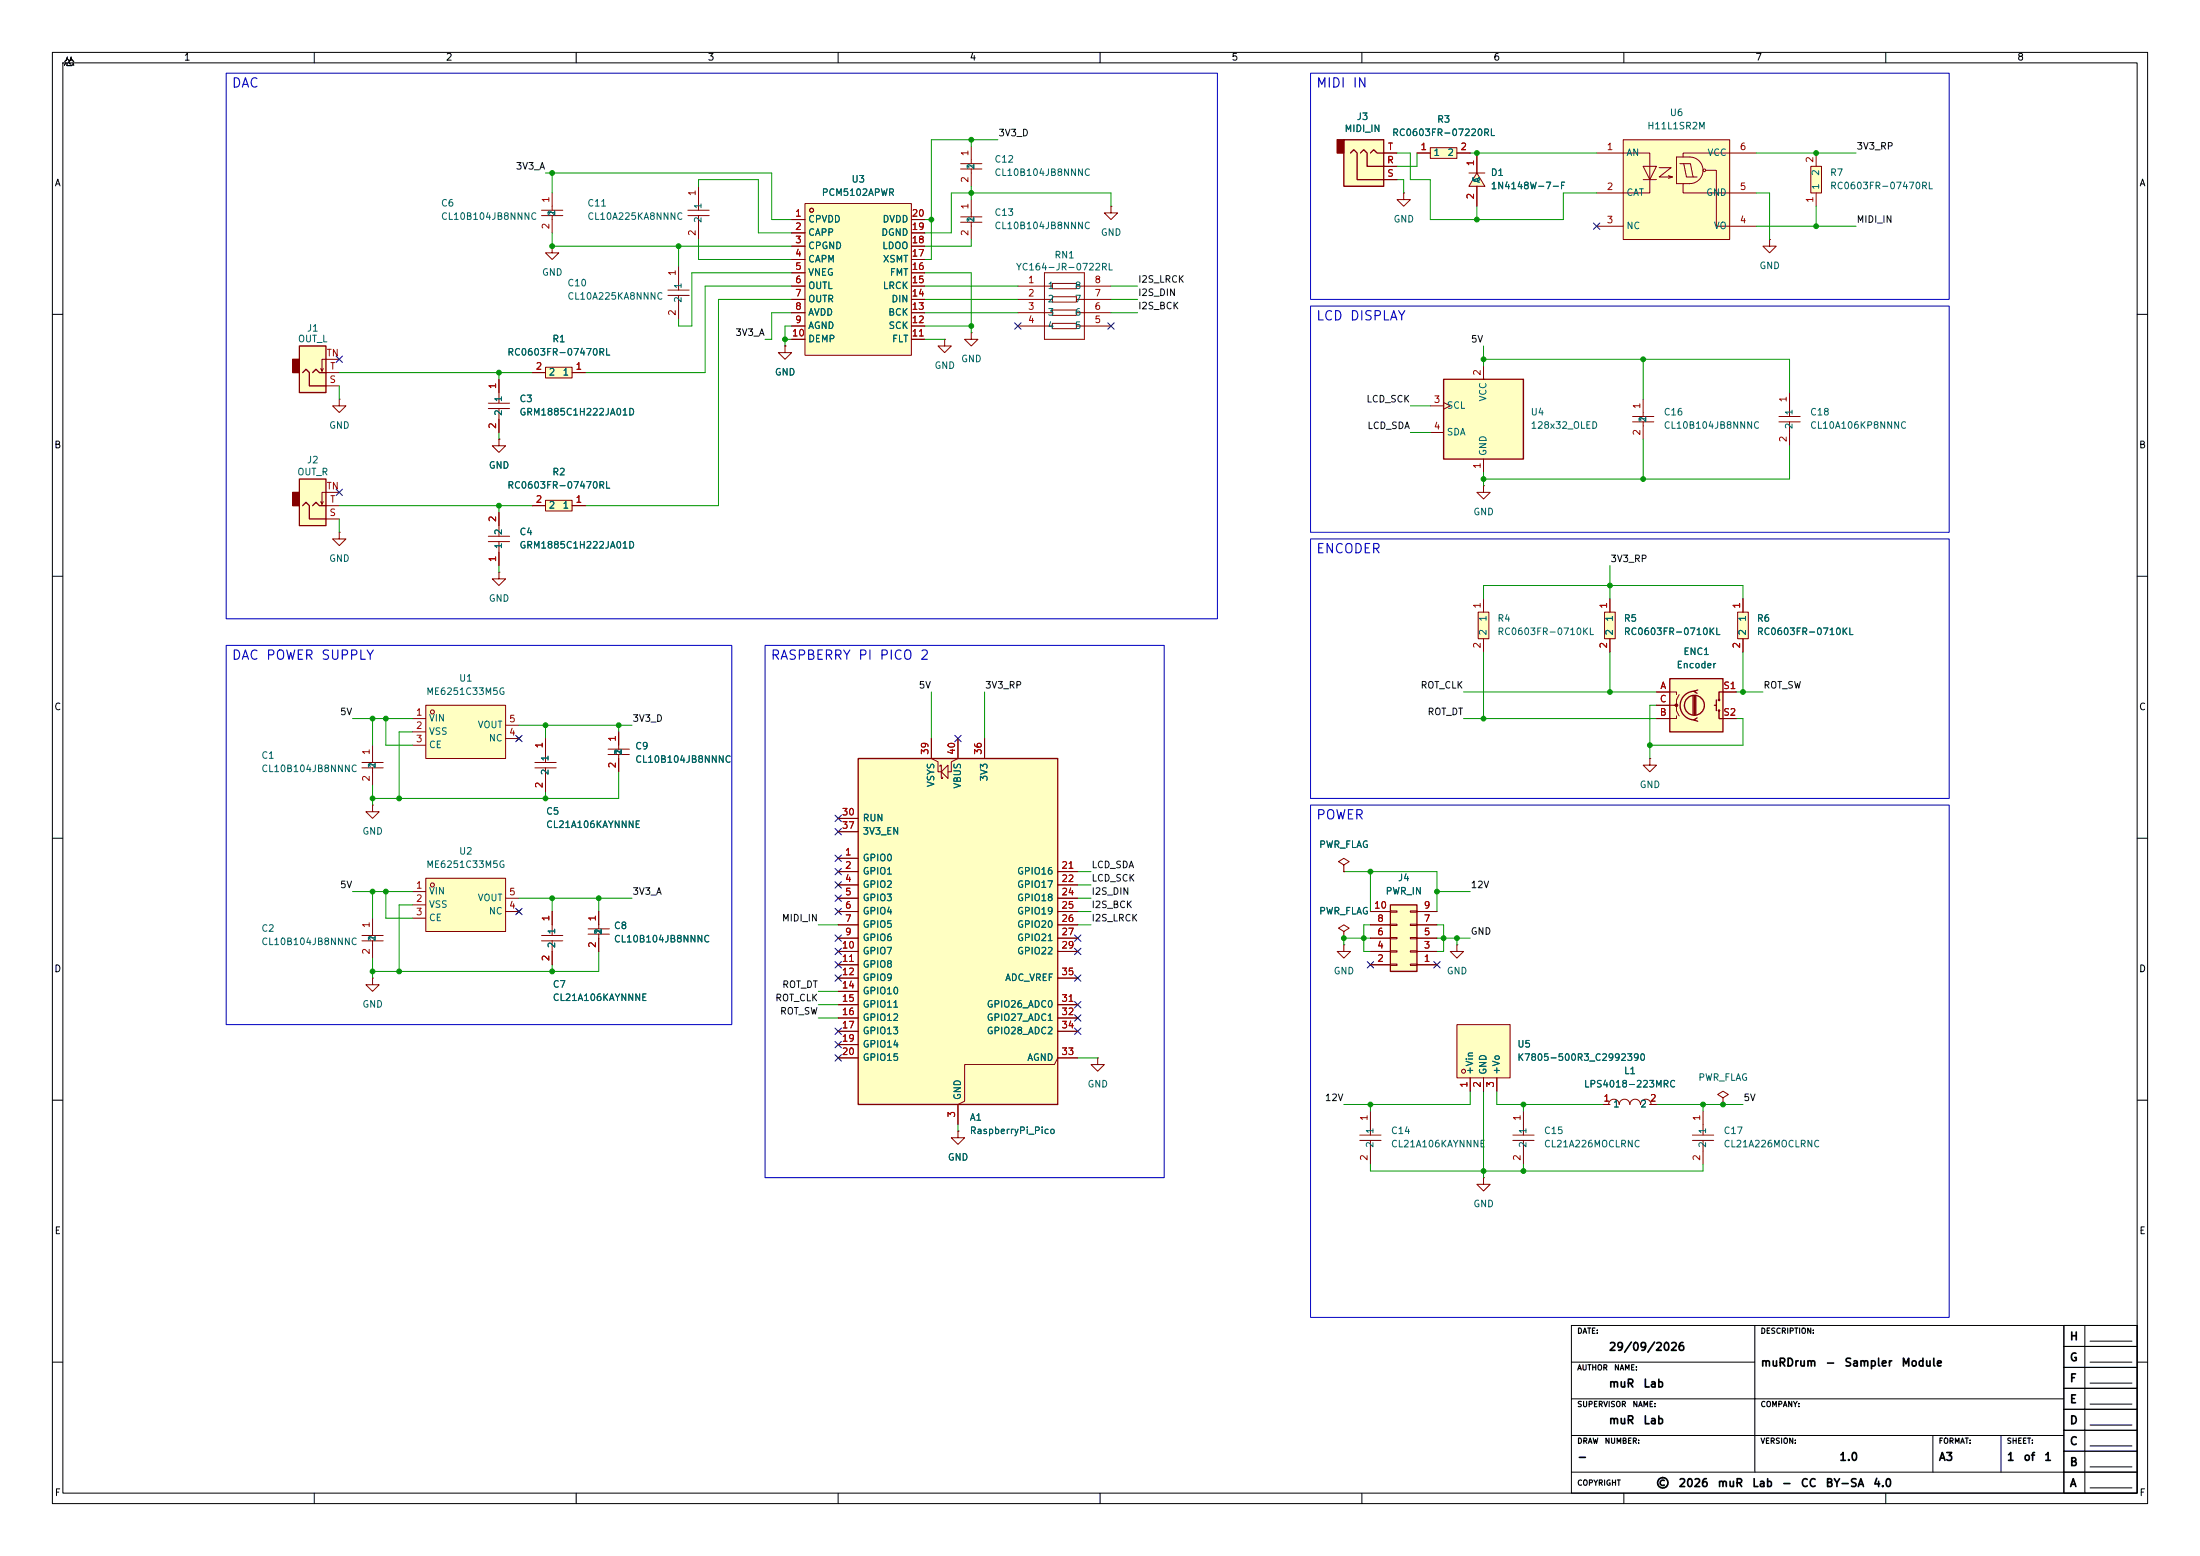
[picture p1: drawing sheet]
<svg xmlns="http://www.w3.org/2000/svg" width="420mm" height="297mm" viewBox="0 0 420 297" stroke-linecap="round" stroke-linejoin="round" font-family="sans-serif">
<g fill="none" stroke="#000" stroke-width=".19">
<path d="M10 10h400v277h-400zM12 12h396v273h-396zM60 10v2M110 10v2M160 10v2M210 10v2M260 10v2M310 10v2M360 10v2M10 60h2M408 60h2M10 110h2"/>
<path d="M408 110h2M10 160h2M408 160h2M10 210h2M408 210h2M300 253h108v32h-108zM335 253v28M394 253h14v4h-14zM394 257h14v4h-14zM394 253v32M398 253v32M399 256h8"/>
<path d="M10 260h2M300 260h35M300 267h94M300 274h94M369 274v7M382 274v7M394 261h14v4h-14zM394 265h14v4h-14zM394 269h14v4h-14zM394 273h14v4h-14zM394 277h14v4h-14zM399 260h8"/>
<path d="M399 264h8M399 268h8M399 272h8M399 276h8M399 280h8M408 260h2M60 285v2M110 285v2M160 285v2M210 285v2M260 285v2M300 281h94"/>
<path d="M310 285v2M360 285v2M394 281h14v4h-14zM399 284h8"/>
</g>
<path d="M185.4 38.1v3.3M183.4 41.4h4M183.4 42.4h4M185.4 42.4v3.3" fill="none" stroke="#840000" stroke-width=".19"/>
<path d="M163.8 144.8h38.1v66h-38.1z" fill="#ffffc2"/>
<path d="M163.8 144.8h38.1v66h-38.1z" fill="none" stroke="#840000" stroke-width=".25"/>
<g fill="none" stroke="#840000" stroke-width=".19">
<path d="M212.1 39.4v1.2h-1.3l1.3 1.3 1.3-1.3h-1.3M212.1 39.4h.1M194.3 54.6h6.6M194.3 57.2h6.6M194.3 59.7h6.6M199.4 52.1h7.6v12.7h-7.6zM200.9 54.1h4.6v1h-4.6zM200.9 56.6h4.6v1.1h-4.6zM200.9 59.2h4.6v1h-4.6zM205.5 54.6h6.6M205.5 57.2h6.6M205.5 59.7h6.6"/>
<path d="M194.3 62.2h6.6M200.9 61.7h4.6v1h-4.6zM205.5 62.2h6.6M95.2 109.2v1.3h-1.2l1.2 1.3 1.3-1.3h-1.3M95.2 109.2h.1M160 156.2h3.8M160 158.8h3.8M177.8 141v3.8l1.3 .6v1.9h.6M179.5 146.3v-.2h.2v2.5h.3v-.3M179.7 147.3l1.3-1.2v2.5zM182.9 141v3.8l-1.3 .6v1.9h-.6M188 141v3.8"/>
<path d="M160 163.8h3.8M160 166.4h3.8M160 168.9h3.8M160 171.5h3.8M160 174h3.8M160 176.5h3.8M160 179.1h3.8M201.9 166.4h3.8M201.9 168.9h3.8M201.9 171.5h3.8M201.9 174h3.8M201.9 176.5h3.8"/>
<path d="M201.9 179.1h3.8M160 181.6h3.8M160 184.2h3.8M160 186.7h3.8M160 189.2h3.8M160 191.8h3.8M160 194.3h3.8M160 196.9h3.8M160 199.4h3.8M201.9 181.6h3.8M201.9 186.7h3.8M201.9 191.8h3.8"/>
<path d="M201.9 194.3h3.8M201.9 196.9h3.8M160 201.9h3.8M205.7 201.9h-3.8l-.6 1.3h-17.2v7l-1.2 .6v3.8"/>
</g>
<g fill="#ffffc2">
<path d="M309.9 26.7h20.3v19h-20.3z"/>
<path d="M313.7 31.8h2.5l-1.2 2.5z"/>
</g>
<g fill="none" stroke="#840000" stroke-width=".19">
<path d="M304.8 29.2h10.2v7.6h-10.2M309.9 26.7h20.3v19h-20.3zM313.7 31.8h2.5l-1.2 2.5zM313.7 34.3h2.5M316.7 32h2.3l-2.3 1.8h2.6l-.8-.3M319.3 33.8l-.8 .2M320 30h2.6a2.54 2.54 0 0 1 2.5 2.5 2.54 2.54 0 0 1-2.5 2.5h-2.6zM320.7 31.2h.7l.5 2.6h1.3M321.3 35v1.8h14M321.4 31.2h1.3l.5 2.6h.8M325.6 32.5h2.1v10.7h7.6M335.3 29.2h-14v.8"/>
<path d="M304.8 43.2h5.1"/>
<circle cx="325.4" cy="32.5" r=".25"/>
</g>
<path d="M281.9 33l1.6 2.6h-3.1z" fill="#ffffc2"/>
<path d="M280.4 33h3.1M281.9 33l1.6 2.6h-3.1zM281.9 29.2v3.8M281.9 35.6v3.8" fill="none" stroke="#840000" stroke-width=".19"/>
<path d="M273 28.2h5.1v2h-5.1z" fill="#ffffc2"/>
<path d="M268 36.8v1.3h-1.3l1.3 1.3 1.2-1.3h-1.2M268 36.8h.1M270.5 29.2h2.5M273 28.2h5.1v2h-5.1zM278.1 29.2h2.6" fill="none" stroke="#840000" stroke-width=".19"/>
<path d="M256.5 26.7h7.7v8.9h-7.7z" fill="#ffffc2"/>
<path d="M255.3 26.7h1.2v2.5h-1.2z" fill="#840000" stroke="#840000" stroke-width=".25"/>
<path d="M256.5 26.7h7.7v8.9h-7.7zM257.8 29.2l.6-.6 .7 .6v5.1h5.1M259.7 29.2l.6-.6 .7 .6v2.6h3.2M261.6 29.2l.7-.6 .6 .6h1.3" fill="none" stroke="#840000" stroke-width=".25"/>
<path d="M264.2 31.8h2.5M264.2 34.3h2.5M264.2 29.2h2.5M180.3 64.8v1.2h-1.2l1.2 1.3 1.3-1.3h-1.3M180.3 64.8h.1M339.6 79.5h4.1M341.6 74.9v4.6M339.6 80.5h4.1M341.6 80.5v4.6" fill="none" stroke="#840000" stroke-width=".19"/>
<path d="M345.7 31.8h2v5h-2z" fill="#ffffc2"/>
<path d="M345.7 31.8h2v5h-2zM346.7 29.2v2.6M346.7 36.8v2.6M283.2 224.8v1.3h1.3l-1.3 1.2-1.3-1.2h1.3M283.2 224.8h.1" fill="none" stroke="#840000" stroke-width=".19"/>
<path d="M278.1 195.6h10.2v10.1h-10.2z" fill="#ffffc2"/>
<g fill="none" stroke="#840000" stroke-width=".19">
<path d="M311.7 79.5h4M313.7 76.2v3.3M311.7 80.5h4M313.7 80.5v3.3M256.5 165.1l1.1-.6-1.1-.7-1 .7 1 .6v1.3M256.5 166.4h.1M278.1 195.6h10.2v10.1h-10.2zM259.6 217.7h4M259.6 216.7h4M261.6 212.1v4.6M261.6 217.7v4.5M280.7 205.7v2.6"/>
<path d="M283.2 205.7v2.6M285.7 205.7v2.6M288.8 217.7h4.1M288.8 216.7h4.1M290.8 212.1v4.6M290.8 217.7v4.5"/>
<circle cx="279.4" cy="204.5" r=".38"/>
</g>
<path d="M265.4 172.7h5.1v12.7h-5.1z" fill="#ffffc2"/>
<path d="M265.4 172.7h5.1v12.7h-5.1z" fill="none" stroke="#840000" stroke-width=".25"/>
<g fill="none" stroke="#840000" stroke-width=".19">
<path d="M337.8 45.7v1.3h1.3l-1.3 1.3-1.3-1.3h1.3M337.8 45.7h.1M149.9 66v1.3h-1.3l1.3 1.3 1.2-1.3h-1.2M149.9 66h.1M185.4 63.5v1.3h-1.3l1.3 1.2 1.3-1.2h-1.3M185.4 63.5h.1M256.5 177.8l1.1-.6-1.1-.7-1 .7 1 .6v1.3M256.5 179.1h.1M261.6 179.1h3.8M261.6 176.5h3.8M261.6 174h3.8M265.4 178.9h1.3v.3h-1.3z"/>
<path d="M265.4 176.4h1.3v.3h-1.3zM265.4 173.9h1.3v.2h-1.3zM269.2 178.9h1.3v.3h-1.3zM269.2 176.4h1.3v.3h-1.3zM269.2 173.9h1.3v.2h-1.3zM270.5 179.1h3.8M270.5 176.5h3.8M270.5 174h3.8M256.5 180.3v1.3h1.3l-1.3 1.3-1.2-1.3h1.2M256.5 180.3h.1M261.6 184.2h3.8M261.6 181.6h3.8"/>
<path d="M265.4 184h1.3v.3h-1.3zM265.4 181.5h1.3v.2h-1.3zM269.2 184h1.3v.3h-1.3zM269.2 181.5h1.3v.2h-1.3zM270.5 184.2h3.8M270.5 181.6h3.8M278.1 180.3v1.3h1.3l-1.3 1.3-1.2-1.3h1.2M278.1 180.3h.1M306.1 210.8h1.2M307.1 210.8a1.01 1.01 0 0 1 1-1 1.01 1.01 0 0 1 1 1M309.1 210.8a1.01 1.01 0 0 1 1-1 1.01 1.01 0 0 1 1 1M311.1 210.8a1.01 1.01 0 0 1 1.1-1 1.01 1.01 0 0 1 1 1"/>
<path d="M313.2 210.8a1.01 1.01 0 0 1 1-1 1.01 1.01 0 0 1 1 1M315 210.8h1.2M323.1 217.7h4M323.1 216.7h4M325.1 212.1v4.6M325.1 217.7v4.5M328.9 209.6l1-.7-1-.6-1 .6 1 .7v1.2M328.9 210.8h.1"/>
</g>
<path d="M153.7 38.9h20.3v28.9h-20.3z" fill="#ffffc2"/>
<g fill="none" stroke="#840000" stroke-width=".19">
<path d="M153.7 38.9h20.3v28.9h-20.3zM151.1 41.9h2.6M151.1 44.5h2.6M151.1 47h2.6M151.1 49.5h2.6M151.1 52.1h2.6M151.1 54.6h2.6M151.1 57.2h2.6M151.1 59.7h2.6M174 41.9h2.5M174 44.5h2.5M174 47h2.5"/>
<path d="M174 49.5h2.5M174 52.1h2.5M174 54.6h2.5M174 57.2h2.5M174 59.7h2.5M151.1 62.2h2.6M151.1 64.8h2.6M174 62.2h2.5M174 64.8h2.5"/>
<circle cx="154.9" cy="40.1" r=".38"/>
</g>
<path d="M282.2 116.8h2v5.1h-2z" fill="#ffffc2"/>
<path d="M95.2 83.8v1.3h-1.2l1.2 1.3 1.3-1.3h-1.3M95.2 83.8h.1M282.2 116.8h2v5.1h-2zM283.2 114.3v2.5M283.2 121.9v2.6" fill="none" stroke="#840000" stroke-width=".19"/>
<path d="M57.1 66h5.1v8.9h-5.1z" fill="#ffffc2"/>
<path d="M55.9 68.6h1.2v2.5h-1.2z" fill="#840000" stroke="#840000" stroke-width=".25"/>
<path d="M57.1 66h5.1v8.9h-5.1zM57.8 71.1l.6-.6 .7 .6v2.6h3.1M59.7 71.1l.6-.6 .7 .6h1.2" fill="none" stroke="#840000" stroke-width=".25"/>
<path d="M61.7 70.4l-.2 .5M62.2 73.7h2.6M62.2 71.1h2.6M64.8 68.6h-3.3v2.3l-.3-.5" fill="none" stroke="#840000" stroke-width=".19"/>
<path d="M306.3 116.8h2.1v5.1h-2.1z" fill="#ffffc2"/>
<path d="M306.3 116.8h2.1v5.1h-2.1zM307.3 114.3v2.5M307.3 121.9v2.6" fill="none" stroke="#840000" stroke-width=".19"/>
<path d="M318.8 129.5h10.1v10.2h-10.1z" fill="#ffffc2"/>
<g fill="none" stroke="#840000" stroke-width=".25">
<path d="M318.8 129.5h10.1v10.2h-10.1zM323.2 132.8v3.6M323.5 131.9a2.73 2.73 0 0 0-2.8 2.8 2.73 2.73 0 0 0 2.8 2.7M323.5 132.8v3.6M323.7 132.8v3.6M324 137l-.7 .4 .8 .3M324.1 131.7l-.8 .3 .7 .3M327.3 134.6h.4M327.7 133.6v2M328.2 135.6v1.6h.7M328.9 132.1h-.7v1.5"/>
<circle cx="323.5" cy="134.6" r="1.9"/>
<circle cx="328.2" cy="133.6" r=".13"/>
<circle cx="328.2" cy="135.6" r=".13"/>
</g>
<path d="M64.8 76.2v1.3h-1.3l1.3 1.2 1.2-1.2h-1.2M64.8 76.2h.1M316.2 132.1h3.8v.5M316.2 134.6h3.8v1l.5 1.1M320 136.7v.5h-3.8M320.5 132.6l-.5 1v1h-.5M328.9 132.1h2.6M328.9 137.2h2.6M315 144.8v1.3h1.2l-1.2 1.2-1.3-1.2h1.3M315 144.8h.1" fill="none" stroke="#840000" stroke-width=".19"/>
<circle cx="320" cy="134.6" r=".25" fill="#840000" stroke="#840000" stroke-width=".19"/>
<path d="M275.6 72.4h15.2v15.2h-15.2z" fill="#ffffc2"/>
<path d="M275.6 72.4h15.2v15.2h-15.2z" fill="none" stroke="#840000" stroke-width=".25"/>
<path d="M273 77.5h2.6M275.6 76.8l1.3 .7-1.3 .6M283.2 69.9v2.5M273 82.6h2.6M283.2 87.6v2.6" fill="none" stroke="#840000" stroke-width=".19"/>
<path d="M331.7 116.8h2.1v5.1h-2.1z" fill="#ffffc2"/>
<g fill="none" stroke="#840000" stroke-width=".19">
<path d="M105.4 36.8v3.3M133.3 35.6v4.5M103.4 40.1h4M103.4 41.2h4M105.4 47v1.3h-1.3l1.3 1.2 1.3-1.2h-1.3M105.4 47h.1M105.4 41.2v3.3M127.5 55.4h4.1M127.5 56.4h4.1M129.5 50.8v4.6M129.5 56.4v4.6M131.3 40.1h4.1"/>
<path d="M131.3 41.2h4.1M133.3 41.2v4.5M64.8 101.6v1.3h-1.3l1.3 1.2 1.2-1.2h-1.2M64.8 101.6h.1M331.7 116.8h2.1v5.1h-2.1zM332.7 114.3v2.5M332.7 121.9v2.6"/>
</g>
<path d="M57.1 91.4h5.1v8.9h-5.1z" fill="#ffffc2"/>
<path d="M55.9 94h1.2v2.5h-1.2z" fill="#840000" stroke="#840000" stroke-width=".25"/>
<path d="M57.1 91.4h5.1v8.9h-5.1zM57.8 96.5l.6-.6 .7 .6v2.6h3.1M59.7 96.5l.6-.6 .7 .6h1.2" fill="none" stroke="#840000" stroke-width=".25"/>
<path d="M61.7 95.8l-.2 .5M62.2 99.1h2.6M62.2 96.5h2.6M64.8 94h-3.3v2.3l-.3-.5" fill="none" stroke="#840000" stroke-width=".19"/>
<path d="M104.1 95.5h5.1v2h-5.1z" fill="#ffffc2"/>
<path d="M101.6 96.5h2.5M104.1 95.5h5.1v2h-5.1zM109.2 96.5h2.6" fill="none" stroke="#840000" stroke-width=".19"/>
<path d="M104.1 70.1h5.1v2h-5.1z" fill="#ffffc2"/>
<g fill="none" stroke="#840000" stroke-width=".19">
<path d="M93.2 77h4.1M93.2 78h4.1M95.2 72.4v4.6M95.2 78v4.6M101.6 71.1h2.5M104.1 70.1h5.1v2h-5.1zM109.2 71.1h2.6M95.2 97.8v4.6M283.2 92.7v1.3h1.3l-1.3 1.3-1.3-1.3h1.3M283.2 92.7h.1M93.2 103.4h4.1M93.2 102.4h4.1"/>
<path d="M95.2 103.4v4.6M118.1 139.7v3.3M102.1 145.5h4.1M102.1 146.6h4.1M104.1 141v4.5M104.1 146.6v4.5M116.1 143h4M116.1 144h4M118.1 144v3.3"/>
</g>
<path d="M81.3 134.6h15.2v10.2h-15.2z" fill="#ffffc2"/>
<g fill="none" stroke="#840000" stroke-width=".19">
<path d="M183.4 31.2h4M183.4 32.3h4M185.4 27.9v3.3M185.4 32.3v3.3M78.7 137.2h2.6M78.7 139.7h2.6M81.3 134.6h15.2v10.2h-15.2zM96.5 138.4h2.6M69.1 145.5h4M69.1 146.6h4M71.1 153.7v1.2h1.3l-1.3 1.3-1.3-1.3h1.3M71.1 153.7h.1"/>
<path d="M71.1 142.2v3.3M71.1 146.6v3.3M78.7 142.2h2.6M96.5 141h2.6M98.7 140.6l.7 .8M99.4 140.6l-.7 .8M69.1 178.6h4M69.1 179.6h4M71.1 175.3v3.3M71.1 179.6v3.3M112.3 177.3h4M112.3 178.3h4"/>
<path d="M114.3 174v3.3M114.3 178.3v3.3M71.1 186.7v1.3h1.3l-1.3 1.2-1.3-1.2h1.3M71.1 186.7h.1"/>
<circle cx="82.6" cy="135.9" r=".38"/>
</g>
<path d="M81.3 167.6h15.2v10.2h-15.2z" fill="#ffffc2"/>
<g fill="none" stroke="#840000" stroke-width=".19">
<path d="M264.2 29.2h2.5M264.2 31.8h2.5M264.2 34.3h2.5M270.5 29.2h2.5M278.1 29.2h2.6M281.9 29.2v3.8M281.9 35.6v3.8M151.1 41.9h2.6M151.1 44.5h2.6M151.1 47h2.6M151.1 49.5h2.6M151.1 52.1h2.6"/>
<path d="M151.1 54.6h2.6M151.1 57.2h2.6M151.1 59.7h2.6M174 41.9h2.5M174 44.5h2.5M174 47h2.5M174 49.5h2.5M174 52.1h2.5M174 54.6h2.5M174 57.2h2.5M174 59.7h2.5M95.2 72.4v2.5"/>
<path d="M101.6 71.1h2.5M109.2 71.1h2.6M149.9 66h.1M151.1 62.2h2.6M151.1 64.8h2.6M174 62.2h2.5M174 64.8h2.5M95.2 83.8h.1M95.2 80v2.6M95.2 97.8v2.5M101.6 96.5h2.5M109.2 96.5h2.6"/>
<path d="M95.2 105.4v2.6M307.3 114.3v2.5M332.7 114.3v2.5M118.1 139.7v2.5M307.3 121.9v2.6M316.2 132.1h2.6M316.2 137.2h2.6M316.2 134.6h2.6M328.9 132.1h2.6M328.9 137.2h2.6M332.7 121.9v2.6M104.1 141v2.5"/>
<path d="M104.1 148.6v2.5M118.1 144.8v2.5M160 156.2h3.8M160 158.8h3.8M177.8 141v3.8M182.9 141v3.8M188 141v3.8M78.7 170.2h2.6M78.7 172.7h2.6M78.7 175.3h2.6M81.3 167.6h15.2v10.2h-15.2zM96.5 174h2.6"/>
<path d="M96.5 171.5h2.6M98.7 173.6l.7 .8M99.4 173.6l-.7 .8M103.4 178.6h4M103.4 179.6h4M105.4 174v4.6M105.4 179.6v4.6M114.3 174v2.5M114.3 179.1v2.5M160 174h3.8M160 171.5h3.8M160 179.1h3.8"/>
<path d="M160 176.5h3.8M160 163.8h3.8M160 166.4h3.8M160 168.9h3.8M201.9 174h3.8M201.9 171.5h3.8M201.9 179.1h3.8M201.9 176.5h3.8M201.9 166.4h3.8M201.9 168.9h3.8M256.5 166.4h.1M256.5 179.1h.1"/>
<path d="M261.6 174h3.8M261.6 179.1h3.8M261.6 176.5h3.8M270.5 174h3.8M270.5 179.1h3.8M270.5 176.5h3.8M160 184.2h3.8M160 181.6h3.8M160 186.7h3.8M160 189.2h3.8M160 191.8h3.8M160 194.3h3.8"/>
<path d="M160 196.9h3.8M160 199.4h3.8M201.9 181.6h3.8M201.9 186.7h3.8M201.9 191.8h3.8M201.9 194.3h3.8M201.9 196.9h3.8M261.6 184.2h3.8M261.6 181.6h3.8M270.5 184.2h3.8M270.5 181.6h3.8M160 201.9h3.8"/>
<path d="M182.9 215.9v1.3h1.2l-1.2 1.2-1.3-1.2h1.3M182.9 215.9h.1M182.9 210.8v3.8M201.9 201.9h3.8M209.5 201.9v1.3h1.3l-1.3 1.3-1.2-1.3h1.2M209.5 201.9h.1M280.7 205.7v2.6M283.2 205.7v2.6M285.7 205.7v2.6M306.1 210.8h1.2M315 210.8h1.2"/>
<circle cx="82.6" cy="168.9" r=".38"/>
</g>
<g fill="none" stroke="#009600" stroke-width=".19">
<path d="M104.1 33h43.2v8.9h3.8M105.4 33v3.8M133.3 35.6v-1.3h11.5v10.2h6.3M185.4 26.7v1.2M185.4 35.6v2.5M190.5 26.7h-12.7v22.8h-1.3M212.1 39.4v-2.6h-30.5v7.7h-5.1M266.7 29.2h2.5v5.1h3.8v7.6h25.4v-5.1h6.4M266.7 34.3h1.3v2.5M270.5 29.2v2.6h-3.8M280.7 29.2h24.1M281.9 39.4v2.5"/>
<path d="M335.3 29.2h19M335.3 36.8h2.5v8.9M346.7 39.4v3.8M105.4 44.5v2.5h45.7M129.5 47v3.8M133.3 45.7v3.8h17.8M151.1 57.2h-13.9v39.3h-25.4M151.1 59.7h-3.8v5.1h-1.3M151.1 54.6h-16.5v16.5h-22.8M151.1 52.1h-19v10.1h-2.6v-1.2M176.5 41.9h1.3M176.5 57.2h17.8"/>
<path d="M176.5 59.7h17.8M176.5 54.6h17.8M176.5 52.1h8.9v11.4M185.4 45.7v1.3h-8.9M212.1 57.2h5.1M212.1 59.7h5.1M212.1 54.6h5.1M335.3 43.2h19M64.8 71.1h36.8M64.8 73.7v2.5M95.2 71.1v1.3M149.9 64.8h1.2"/>
<path d="M151.1 62.2h-1.2v3.8M176.5 64.8h3.8M176.5 62.2h8.9M269.2 77.5h3.8M283.2 66v3.9M283.2 68.6h58.4v6.3M313.7 68.6v7.6M64.8 99.1v2.5M64.8 96.5h36.8M95.2 82.6v1.2M95.2 96.5v1.3M269.2 82.6h3.8"/>
<path d="M283.2 90.2v2.5M313.7 83.8v7.6M341.6 85.1v6.3h-58.4M95.2 108v1.2M283.2 114.3v-2.5h49.5v2.5M307.3 108v6.3M67.3 137.2h11.4M71.1 137.2v5M73.7 137.2v5h5M78.7 139.7h-2.5v12.7M99.1 138.4h21.5M104.1 138.4v2.6"/>
<path d="M118.1 138.4v1.3M177.8 132.1v8.9M188 132.1v8.9M279.4 137.2h36.8M279.4 132.1h36.8M283.2 124.5v12.7M307.3 124.5v7.6M316.2 134.6h-1.2v10.2M331.5 137.2h1.2v5h-17.7M331.5 132.1h5M332.7 124.5v7.6M71.1 149.9v3.8"/>
<path d="M104.1 151.1v1.3M118.1 147.3v5.1h-47M67.3 170.2h11.4M71.1 170.2v5.1M73.7 170.2v5.1h5M78.7 172.7h-2.5v12.7M99.1 171.5h21.5M105.4 171.5v2.5M114.3 171.5v2.5M156.2 176.5h3.8M205.7 166.4h2.6M205.7 176.5h2.6"/>
<path d="M205.7 171.5h2.6M205.7 168.9h2.6M205.7 174h2.6M256.5 166.4h17.8v7.6M261.6 176.5h-1.3v5.1h1.3M261.6 179.1h-5.1v1.2M261.6 166.4v7.6M274.3 176.5h1.3v5.1h-1.3M274.3 170.2h6.4M274.3 179.1h6.4M278.1 179.1v1.2M71.1 182.9v3.8"/>
<path d="M105.4 184.2v1.2M114.3 181.6v3.8h-43.2M156.2 194.3h3.8M156.2 191.8h3.8M156.2 189.2h3.8M182.9 214.6v1.3M205.7 201.9h3.8M261.6 210.8v1.3M280.7 208.3v2.5h-24.2M283.2 208.3v16.5M285.7 208.3v2.5h20.4M290.8 210.8v1.3"/>
<path d="M316.2 210.8h16.5M325.1 210.8v1.3M261.6 222.2v1.3h63.5v-1.3M290.8 222.2v1.3"/>
</g>
<g fill="none" stroke="#000084" stroke-width=".19">
<path d="M304.2 42.6l1.2 1.2M305.4 42.6l-1.2 1.2M64.2 68l1.2 1.2M65.4 68l-1.2 1.2M193.7 61.6l1.2 1.2M194.9 61.6l-1.2 1.2M211.5 61.6l1.2 1.2M212.7 61.6l-1.2 1.2M64.2 93.4l1.2 1.2M65.4 93.4l-1.2 1.2M98.5 140.4l1.2 1.2M99.7 140.4l-1.2 1.2"/>
<path d="M159.4 158.1l1.2 1.3M159.4 155.6l1.2 1.2M160.6 158.1l-1.2 1.3M160.6 155.6l-1.2 1.2M182.3 140.4l1.2 1.2M183.5 140.4l-1.2 1.2M98.5 173.4l1.2 1.2M99.7 173.4l-1.2 1.2M159.4 173.4l1.2 1.2M159.4 165.8l1.2 1.2M159.4 163.2l1.2 1.2M159.4 170.8l1.2 1.3"/>
<path d="M159.4 178.5l1.2 1.2M159.4 168.3l1.2 1.2M160.6 173.4l-1.2 1.2M160.6 165.8l-1.2 1.2M160.6 163.2l-1.2 1.2M160.6 170.8l-1.2 1.3M160.6 178.5l-1.2 1.2M160.6 168.3l-1.2 1.2M205.1 178.5l1.2 1.2M206.3 178.5l-1.2 1.2M159.4 186.1l1.2 1.2M159.4 198.8l1.2 1.2"/>
<path d="M159.4 181l1.2 1.2M159.4 183.5l1.2 1.3M159.4 196.2l1.2 1.3M160.6 186.1l-1.2 1.2M160.6 198.8l-1.2 1.2M160.6 181l-1.2 1.2M160.6 183.5l-1.2 1.3M160.6 196.2l-1.2 1.3M205.1 196.2l1.2 1.3M205.1 186.1l1.2 1.2M205.1 193.7l1.2 1.2M205.1 191.2l1.2 1.2"/>
<path d="M205.1 181l1.2 1.2M206.3 196.2l-1.2 1.3M206.3 186.1l-1.2 1.2M206.3 193.7l-1.2 1.2M206.3 191.2l-1.2 1.2M206.3 181l-1.2 1.2M261 183.5l1.2 1.3M262.2 183.5l-1.2 1.3M273.7 183.5l1.2 1.3M274.9 183.5l-1.2 1.3M159.4 201.3l1.2 1.2M160.6 201.3l-1.2 1.2"/>
</g>
<path d="M43.2 14h189.2v104.1h-189.2zM250.2 14h121.9v43.2h-121.9zM250.2 58.4h121.9v43.2h-121.9zM250.2 102.9h121.9v49.5h-121.9zM43.2 123.2h96.5v72.4h-96.5zM146 123.2h76.2v101.6h-76.2zM250.2 153.7h121.9v97.8h-121.9z" fill="none" stroke="#0000c2" stroke-width=".19"/>
<g fill="#009600" stroke="#009600" stroke-width=".19">
<circle cx="328.9" cy="210.8" r=".46"/>
<circle cx="325.1" cy="210.8" r=".46"/>
<circle cx="283.2" cy="223.5" r=".46"/>
<circle cx="290.8" cy="223.5" r=".46"/>
<circle cx="290.8" cy="210.8" r=".46"/>
<circle cx="315" cy="142.2" r=".46"/>
<circle cx="307.3" cy="132.1" r=".46"/>
<circle cx="332.7" cy="132.1" r=".46"/>
<circle cx="281.9" cy="41.9" r=".46"/>
<circle cx="281.9" cy="29.2" r=".46"/>
<circle cx="346.7" cy="43.2" r=".46"/>
<circle cx="346.7" cy="29.2" r=".46"/>
<circle cx="261.6" cy="210.8" r=".46"/>
<circle cx="261.6" cy="166.4" r=".46"/>
<circle cx="260.3" cy="179.1" r=".46"/>
<circle cx="278.1" cy="179.1" r=".46"/>
<circle cx="274.3" cy="170.2" r=".46"/>
<circle cx="256.5" cy="179.1" r=".46"/>
<circle cx="275.6" cy="179.1" r=".46"/>
<circle cx="283.2" cy="137.2" r=".46"/>
<circle cx="313.7" cy="91.4" r=".46"/>
<circle cx="313.7" cy="68.6" r=".46"/>
<circle cx="307.3" cy="111.8" r=".46"/>
<circle cx="283.2" cy="91.4" r=".46"/>
<circle cx="104.1" cy="152.4" r=".46"/>
<circle cx="76.2" cy="152.4" r=".46"/>
<circle cx="71.1" cy="152.4" r=".46"/>
<circle cx="73.7" cy="137.2" r=".46"/>
<circle cx="104.1" cy="138.4" r=".46"/>
<circle cx="71.1" cy="137.2" r=".46"/>
<circle cx="283.2" cy="68.6" r=".46"/>
<circle cx="95.2" cy="96.5" r=".46"/>
<circle cx="185.4" cy="62.2" r=".46"/>
<circle cx="114.3" cy="171.5" r=".46"/>
<circle cx="105.4" cy="171.5" r=".46"/>
<circle cx="118.1" cy="138.4" r=".46"/>
<circle cx="185.4" cy="36.8" r=".46"/>
<circle cx="185.4" cy="26.7" r=".46"/>
<circle cx="149.9" cy="64.8" r=".46"/>
<circle cx="177.8" cy="41.9" r=".46"/>
<circle cx="105.4" cy="33" r=".46"/>
<circle cx="95.2" cy="71.1" r=".46"/>
<circle cx="105.4" cy="47" r=".46"/>
<circle cx="76.2" cy="185.4" r=".46"/>
<circle cx="105.4" cy="185.4" r=".46"/>
<circle cx="71.1" cy="170.2" r=".46"/>
<circle cx="71.1" cy="185.4" r=".46"/>
<circle cx="73.7" cy="170.2" r=".46"/>
<circle cx="129.5" cy="47" r=".46"/>
</g>
<g font-size="1.8" fill="#0000c2">
<text x="44.1" y="17.2">DAC</text>
<text x="251.1" y="17.2">MIDI IN</text>
<text x="251.1" y="61.6">LCD DISPLAY</text>
<text x="251.1" y="106.1">ENCODER</text>
<text x="44.1" y="126.4">DAC POWER SUPPLY</text>
<text x="147" y="126.4">RASPBERRY PI PICO 2</text>
<text x="251.1" y="156.9">POWER</text>
</g>
<g font-size="1.5">
<text x="12" y="13">怂</text>
<text x="395" y="256.2">H</text>
<text x="307" y="258.2">29/09/2026</text>
<text x="336" y="261.2">muRDrum</text>
<text x="348.4" y="261.2">-</text>
<text x="352" y="261.2">Sampler</text>
<text x="362.9" y="261.2">Module</text>
<text x="395" y="260.2">G</text>
<text x="307" y="265.2">muR</text>
<text x="313.6" y="265.2">Lab</text>
<text x="395" y="268.2">E</text>
<text x="395" y="264.2">F</text>
<text x="307" y="272.2">muR</text>
<text x="313.6" y="272.2">Lab</text>
<text x="395" y="272.2">D</text>
<text x="301" y="279.2">-</text>
<text x="351" y="279.2">1.0</text>
<text x="370" y="279.2">A3</text>
<text x="383" y="279.2">1</text>
<text x="386.2" y="279.2">of</text>
<text x="390.1" y="279.2">1</text>
<text x="395" y="280.2">B</text>
<text x="395" y="276.2">C</text>
<text x="316" y="284.2">©</text>
<text x="320.3" y="284.2">2026</text>
<text x="327.8" y="284.2">muR</text>
<text x="334.4" y="284.2">Lab</text>
<text x="340" y="284.2">-</text>
<text x="343.6" y="284.2">CC</text>
<text x="348.4" y="284.2">BY-SA</text>
<text x="357.5" y="284.2">4.0</text>
<text x="395" y="284.2">A</text>
</g>
<g font-size="1.3">
<text x="35" y="11.9">1</text>
<text x="85" y="11.9">2</text>
<text x="135" y="11.9">3</text>
<text x="185" y="11.9">4</text>
<text x="235" y="11.9">5</text>
<text x="285" y="11.9">6</text>
<text x="335" y="11.9">7</text>
<text x="385" y="11.9">8</text>
<text x="10.3" y="35.9">A</text>
<text x="408.3" y="35.9">A</text>
<text x="10.3" y="85.9">B</text>
<text x="408.2" y="85.9">B</text>
<text x="10.3" y="135.9">C</text>
<text x="408.2" y="135.9">C</text>
<text x="10.3" y="185.9">D</text>
<text x="408.2" y="185.9">D</text>
<text x="10.3" y="235.9">E</text>
<text x="408.3" y="235.9">E</text>
<text x="10.3" y="285.9">F</text>
<text x="408.3" y="285.9">F</text>
</g>
<g font-size="1.3" fill="#006464">
<text x="258.9" y="23.2">J3</text>
<text x="274.2" y="23.7">R3</text>
<text x="318.7" y="22.5">U6</text>
<text x="256.6" y="25.5">MIDI_IN</text>
<text x="265.7" y="26.3">RC0603FR-07220RL</text>
<text x="314.4" y="25">H11L1SR2M</text>
<text x="162.5" y="35.2">U3</text>
<text x="186.3" y="32.5" transform="rotate(-90 186.3 32.5)">2</text>
<text x="186.3" y="32.4" transform="rotate(-90 186.3 32.4)">1</text>
<text x="189.7" y="31.3">C12</text>
<text x="189.7" y="33.9">CL10B104JB8NNNC</text>
<text x="273.6" y="30.1">1</text>
<text x="276.2" y="30.1">2</text>
<text x="282.8" y="35.1" transform="rotate(-90 282.8 35.1)">A</text>
<text x="282.8" y="35" transform="rotate(-90 282.8 35)">C</text>
<text x="284.5" y="33.9">D1</text>
<text x="310.4" y="30.1">AN</text>
<text x="325.9" y="30.1">VCC</text>
<text x="347.6" y="33.7" transform="rotate(-90 347.6 33.7)">2</text>
<text x="349.3" y="33.9">R7</text>
<text x="84.1" y="39.7">C6</text>
<text x="106.3" y="41.4" transform="rotate(-90 106.3 41.4)">2</text>
<text x="106.3" y="41.3" transform="rotate(-90 106.3 41.3)">1</text>
<text x="112" y="39.7">C11</text>
<text x="134.2" y="40" transform="rotate(-90 134.2 40)">1</text>
<text x="156.8" y="37.7">PCM5102APWR</text>
<text x="189.7" y="41.5">C13</text>
<text x="284.5" y="36.4">1N4148W-7-F</text>
<text x="310.4" y="37.7">CAT</text>
<text x="325.6" y="37.7">GND</text>
<text x="347.6" y="36.3" transform="rotate(-90 347.6 36.3)">1</text>
<text x="349.3" y="36.4">RC0603FR-07470RL</text>
<text x="84.1" y="42.3">CL10B104JB8NNNC</text>
<text x="112" y="42.3">CL10A225KA8NNNC</text>
<text x="134.2" y="42.7" transform="rotate(-90 134.2 42.7)">2</text>
<text x="154.2" y="42.8">CPVDD</text>
<text x="154.2" y="45.3">CAPP</text>
<text x="154.2" y="47.9">CPGND</text>
<text x="168.1" y="45.3">DGND</text>
<text x="168.3" y="47.9">LDOO</text>
<text x="168.4" y="42.8">DVDD</text>
<text x="186.3" y="42.7" transform="rotate(-90 186.3 42.7)">2</text>
<text x="186.3" y="42.6" transform="rotate(-90 186.3 42.6)">1</text>
<text x="189.7" y="44">CL10B104JB8NNNC</text>
<text x="210.1" y="45.3">GND</text>
<text x="265.9" y="42.8">GND</text>
<text x="310.4" y="44">NC</text>
<text x="327.1" y="44">VO</text>
<text x="103.4" y="52.9">GND</text>
<text x="154.2" y="50.4">CAPM</text>
<text x="154.2" y="52.9">VNEG</text>
<text x="168.4" y="50.4">XSMT</text>
<text x="169.8" y="52.9">FMT</text>
<text x="193.8" y="51.9">YC164-JR-0722RL</text>
<text x="201.2" y="49.6">RN1</text>
<text x="335.8" y="51.7">GND</text>
<text x="108.2" y="55">C10</text>
<text x="108.2" y="57.5">CL10A225KA8NNNC</text>
<text x="130.4" y="57.9" transform="rotate(-90 130.4 57.9)">2</text>
<text x="130.4" y="55.3" transform="rotate(-90 130.4 55.3)">1</text>
<text x="154.2" y="55.5">OUTL</text>
<text x="154.2" y="58">OUTR</text>
<text x="168.4" y="55.5">LRCK</text>
<text x="170.1" y="58">DIN</text>
<text x="199.9" y="55.5">1</text>
<text x="199.9" y="58">2</text>
<text x="205.1" y="58">7</text>
<text x="205.1" y="55.5">8</text>
<text x="56.8" y="65.6">OUT_L</text>
<text x="58.5" y="63.6">J1</text>
<text x="105.3" y="65.6">R1</text>
<text x="154.2" y="60.6">AVDD</text>
<text x="154.2" y="63.1">AGND</text>
<text x="154.2" y="65.6">DEMP</text>
<text x="169.5" y="60.6">BCK</text>
<text x="169.5" y="63.1">SCK</text>
<text x="170.2" y="65.6">FLT</text>
<text x="199.9" y="60.6">3</text>
<text x="199.9" y="63.1">4</text>
<text x="205.1" y="63.1">5</text>
<text x="205.1" y="60.6">6</text>
<text x="96.8" y="68.2">RC0603FR-07470RL</text>
<text x="104.6" y="72">2</text>
<text x="107.3" y="72">1</text>
<text x="147.8" y="72">GND</text>
<text x="178.3" y="70.7">GND</text>
<text x="183.4" y="69.4">GND</text>
<text x="96.1" y="76.9" transform="rotate(-90 96.1 76.9)">1</text>
<text x="99.1" y="77.1">C3</text>
<text x="284.1" y="76.7" transform="rotate(-90 284.1 76.7)">VCC</text>
<text x="62.7" y="82.1">GND</text>
<text x="96.1" y="79.5" transform="rotate(-90 96.1 79.5)">2</text>
<text x="99.1" y="79.6">GRM1885C1H222JA01D</text>
<text x="276.1" y="78.3">SCL</text>
<text x="276.1" y="83.4">SDA</text>
<text x="292.1" y="79.6">U4</text>
<text x="292.1" y="82.1">128x32_OLED</text>
<text x="314.6" y="80.8" transform="rotate(-90 314.6 80.8)">2</text>
<text x="314.6" y="80.7" transform="rotate(-90 314.6 80.7)">1</text>
<text x="317.5" y="79.6">C16</text>
<text x="317.5" y="82.1">CL10B104JB8NNNC</text>
<text x="342.5" y="82" transform="rotate(-90 342.5 82)">2</text>
<text x="342.5" y="79.4" transform="rotate(-90 342.5 79.4)">1</text>
<text x="345.4" y="79.6">C18</text>
<text x="345.4" y="82.1">CL10A106KP8NNNC</text>
<text x="58.5" y="88.7">J2</text>
<text x="93.2" y="89.8">GND</text>
<text x="284.1" y="87.1" transform="rotate(-90 284.1 87.1)">GND</text>
<text x="56.7" y="91">OUT_R</text>
<text x="96.8" y="93.6">RC0603FR-07470RL</text>
<text x="105.3" y="91">R2</text>
<text x="104.6" y="97.4">2</text>
<text x="107.3" y="97.4">1</text>
<text x="281.2" y="98.7">GND</text>
<text x="62.7" y="107.5">GND</text>
<text x="96.1" y="104.9" transform="rotate(-90 96.1 104.9)">1</text>
<text x="96.1" y="102.3" transform="rotate(-90 96.1 102.3)">2</text>
<text x="99.1" y="102.5">C4</text>
<text x="99.1" y="105">GRM1885C1H222JA01D</text>
<text x="93.2" y="115.2">GND</text>
<text x="284.1" y="118.8" transform="rotate(-90 284.1 118.8)">1</text>
<text x="285.8" y="119">R4</text>
<text x="308.2" y="118.8" transform="rotate(-90 308.2 118.8)">1</text>
<text x="309.9" y="119">R5</text>
<text x="333.6" y="118.8" transform="rotate(-90 333.6 118.8)">1</text>
<text x="335.3" y="119">R6</text>
<text x="284.1" y="121.4" transform="rotate(-90 284.1 121.4)">2</text>
<text x="285.8" y="121.5">RC0603FR-0710KL</text>
<text x="308.2" y="121.4" transform="rotate(-90 308.2 121.4)">2</text>
<text x="309.9" y="121.5">RC0603FR-0710KL</text>
<text x="321.3" y="125.3">ENC1</text>
<text x="333.6" y="121.4" transform="rotate(-90 333.6 121.4)">2</text>
<text x="335.3" y="121.5">RC0603FR-0710KL</text>
<text x="87.5" y="130.4">U1</text>
<text x="320" y="127.9">Encoder</text>
<text x="81.3" y="132.9">ME6251C33M5G</text>
<text x="81.8" y="138">VIN</text>
<text x="81.8" y="140.6">VSS</text>
<text x="81.8" y="143.1">CE</text>
<text x="91.1" y="139.3">VOUT</text>
<text x="93.2" y="141.8">NC</text>
<text x="121.2" y="143.4">C9</text>
<text x="49.8" y="145.1">C1</text>
<text x="49.8" y="147.7">CL10B104JB8NNNC</text>
<text x="72" y="146.8" transform="rotate(-90 72 146.8)">2</text>
<text x="72" y="146.7" transform="rotate(-90 72 146.7)">1</text>
<text x="105" y="148.1" transform="rotate(-90 105 148.1)">2</text>
<text x="105" y="145.4" transform="rotate(-90 105 145.4)">1</text>
<text x="119" y="144.3" transform="rotate(-90 119 144.3)">2</text>
<text x="119" y="144.2" transform="rotate(-90 119 144.2)">1</text>
<text x="121.2" y="145.9">CL10B104JB8NNNC</text>
<text x="188.8" y="149.3" transform="rotate(-90 188.8 149.3)">3V3</text>
<text x="104.1" y="155.8">C5</text>
<text x="178.7" y="150.3" transform="rotate(-90 178.7 150.3)">VSYS</text>
<text x="183.7" y="150.6" transform="rotate(-90 183.7 150.6)">VBUS</text>
<text x="312.9" y="150.7">GND</text>
<text x="69.1" y="159.6">GND</text>
<text x="104.1" y="158.3">CL21A106KAYNNNE</text>
<text x="164.6" y="157.1">RUN</text>
<text x="164.6" y="159.6">3V3_EN</text>
<text x="81.3" y="166">ME6251C33M5G</text>
<text x="87.5" y="163.4">U2</text>
<text x="164.6" y="164.7">GPIO0</text>
<text x="164.6" y="167.2">GPIO1</text>
<text x="194.1" y="167.2">GPIO16</text>
<text x="251.7" y="162.2">PWR_FLAG</text>
<text x="81.8" y="171">VIN</text>
<text x="81.8" y="173.6">VSS</text>
<text x="91.1" y="172.3">VOUT</text>
<text x="164.6" y="169.8">GPIO2</text>
<text x="164.6" y="172.3">GPIO3</text>
<text x="194.1" y="169.8">GPIO17</text>
<text x="194.1" y="172.3">GPIO18</text>
<text x="264.4" y="171">PWR_IN</text>
<text x="266.8" y="168.5">J4</text>
<text x="49.8" y="178.2">C2</text>
<text x="72" y="179.8" transform="rotate(-90 72 179.8)">2</text>
<text x="72" y="179.7" transform="rotate(-90 72 179.7)">1</text>
<text x="81.8" y="176.1">CE</text>
<text x="93.2" y="174.9">NC</text>
<text x="106.3" y="178.5" transform="rotate(-90 106.3 178.5)">1</text>
<text x="115.2" y="178.6" transform="rotate(-90 115.2 178.6)">2</text>
<text x="115.2" y="178.5" transform="rotate(-90 115.2 178.5)">1</text>
<text x="117.1" y="177.6">C8</text>
<text x="164.6" y="174.9">GPIO4</text>
<text x="164.6" y="177.4">GPIO5</text>
<text x="164.6" y="179.9">GPIO6</text>
<text x="194.1" y="174.9">GPIO19</text>
<text x="194.1" y="177.4">GPIO20</text>
<text x="194.1" y="179.9">GPIO21</text>
<text x="251.7" y="174.9">PWR_FLAG</text>
<text x="49.8" y="180.7">CL10B104JB8NNNC</text>
<text x="106.3" y="181.1" transform="rotate(-90 106.3 181.1)">2</text>
<text x="117.1" y="180.2">CL10B104JB8NNNC</text>
<text x="164.6" y="182.5">GPIO7</text>
<text x="164.6" y="185">GPIO8</text>
<text x="194.1" y="182.5">GPIO22</text>
<text x="105.4" y="188.8">C7</text>
<text x="105.4" y="191.4">CL21A106KAYNNNE</text>
<text x="164.6" y="187.6">GPIO9</text>
<text x="164.6" y="190.1">GPIO10</text>
<text x="191.8" y="187.6">ADC_VREF</text>
<text x="254.5" y="186.3">GND</text>
<text x="276.1" y="186.3">GND</text>
<text x="69.1" y="192.6">GND</text>
<text x="164.6" y="192.6">GPIO11</text>
<text x="164.6" y="195.2">GPIO12</text>
<text x="164.6" y="197.7">GPIO13</text>
<text x="188.3" y="192.6">GPIO26_ADC0</text>
<text x="188.3" y="195.2">GPIO27_ADC1</text>
<text x="188.3" y="197.7">GPIO28_ADC2</text>
<text x="164.6" y="200.3">GPIO14</text>
<text x="164.6" y="202.8">GPIO15</text>
<text x="196" y="202.8">AGND</text>
<text x="289.6" y="202.8">K7805-500R3_C2992390</text>
<text x="289.6" y="200.3">U5</text>
<text x="207.5" y="207.9">GND</text>
<text x="281.5" y="205.2" transform="rotate(-90 281.5 205.2)">+Vin</text>
<text x="284.1" y="205.2" transform="rotate(-90 284.1 205.2)">GND</text>
<text x="286.6" y="205.2" transform="rotate(-90 286.6 205.2)">+Vo</text>
<text x="302.3" y="207.9">LPS4018-223MRC</text>
<text x="309.9" y="205.3">L1</text>
<text x="324.1" y="206.6">PWR_FLAG</text>
<text x="183.7" y="210.1" transform="rotate(-90 183.7 210.1)">GND</text>
<text x="185" y="214.2">A1</text>
<text x="307.8" y="211.7">1</text>
<text x="313" y="211.7">2</text>
<text x="180.8" y="221.8">GND</text>
<text x="185" y="216.8">RaspberryPi_Pico</text>
<text x="262.5" y="219.2" transform="rotate(-90 262.5 219.2)">2</text>
<text x="262.5" y="216.6" transform="rotate(-90 262.5 216.6)">1</text>
<text x="265.4" y="219.3">CL21A106KAYNNNE</text>
<text x="265.4" y="216.8">C14</text>
<text x="291.7" y="219.2" transform="rotate(-90 291.7 219.2)">2</text>
<text x="291.7" y="216.6" transform="rotate(-90 291.7 216.6)">1</text>
<text x="294.6" y="219.3">CL21A226MOCLRNC</text>
<text x="294.6" y="216.8">C15</text>
<text x="326" y="219.2" transform="rotate(-90 326 219.2)">2</text>
<text x="326" y="216.6" transform="rotate(-90 326 216.6)">1</text>
<text x="328.9" y="219.3">CL21A226MOCLRNC</text>
<text x="328.9" y="216.8">C17</text>
<text x="281.2" y="230.7">GND</text>
</g>
<g font-size="1.3" fill="#a90000">
<text x="185.2" y="29.9" transform="rotate(-90 185.2 29.9)">1</text>
<text x="264.8" y="29">T</text>
<text x="271.1" y="29">1</text>
<text x="278.7" y="29">2</text>
<text x="306.6" y="29">1</text>
<text x="332" y="29">6</text>
<text x="185.2" y="35" transform="rotate(-90 185.2 35)">2</text>
<text x="264.7" y="31.5">R</text>
<text x="264.7" y="34">S</text>
<text x="281.7" y="31.8" transform="rotate(-90 281.7 31.8)">1</text>
<text x="346.5" y="31.2" transform="rotate(-90 346.5 31.2)">2</text>
<text x="105.2" y="38.8" transform="rotate(-90 105.2 38.8)">1</text>
<text x="133.1" y="37.5" transform="rotate(-90 133.1 37.5)">1</text>
<text x="151.7" y="41.7">1</text>
<text x="173.9" y="41.7">20</text>
<text x="185.2" y="40.1" transform="rotate(-90 185.2 40.1)">1</text>
<text x="281.7" y="38.2" transform="rotate(-90 281.7 38.2)">2</text>
<text x="306.6" y="36.6">2</text>
<text x="332" y="36.6">5</text>
<text x="346.5" y="38.8" transform="rotate(-90 346.5 38.8)">1</text>
<text x="105.2" y="43.9" transform="rotate(-90 105.2 43.9)">2</text>
<text x="133.1" y="45.2" transform="rotate(-90 133.1 45.2)">2</text>
<text x="151.7" y="44.2">2</text>
<text x="151.7" y="46.7">3</text>
<text x="173.9" y="46.7">18</text>
<text x="173.9" y="44.2">19</text>
<text x="185.2" y="45.2" transform="rotate(-90 185.2 45.2)">2</text>
<text x="306.6" y="42.9">3</text>
<text x="332" y="42.9">4</text>
<text x="129.3" y="52.8" transform="rotate(-90 129.3 52.8)">1</text>
<text x="151.7" y="49.3">4</text>
<text x="151.7" y="51.8">5</text>
<text x="173.9" y="51.8">16</text>
<text x="173.9" y="49.3">17</text>
<text x="151.7" y="54.4">6</text>
<text x="151.7" y="56.9">7</text>
<text x="151.7" y="59.4">8</text>
<text x="173.9" y="59.4">13</text>
<text x="173.9" y="56.9">14</text>
<text x="173.9" y="54.4">15</text>
<text x="196.1" y="54.4">1</text>
<text x="196.1" y="56.9">2</text>
<text x="196.1" y="59.4">3</text>
<text x="208.8" y="59.4">6</text>
<text x="208.8" y="56.9">7</text>
<text x="208.8" y="54.4">8</text>
<text x="129.3" y="60.4" transform="rotate(-90 129.3 60.4)">2</text>
<text x="151.1" y="64.5">10</text>
<text x="151.7" y="62">9</text>
<text x="173.9" y="64.5">11</text>
<text x="173.9" y="62">12</text>
<text x="196.1" y="62">4</text>
<text x="208.8" y="62">5</text>
<text x="62.2" y="68.3">TN</text>
<text x="62.9" y="70.9">T</text>
<text x="102.2" y="70.9">2</text>
<text x="109.8" y="70.9">1</text>
<text x="283" y="71.8" transform="rotate(-90 283 71.8)">2</text>
<text x="62.8" y="73.4">S</text>
<text x="95" y="74.4" transform="rotate(-90 95 74.4)">1</text>
<text x="273.6" y="77.2">3</text>
<text x="341.4" y="76.9" transform="rotate(-90 341.4 76.9)">1</text>
<text x="95" y="82" transform="rotate(-90 95 82)">2</text>
<text x="273.6" y="82.3">4</text>
<text x="313.4" y="83.3" transform="rotate(-90 313.4 83.3)">2</text>
<text x="313.4" y="78.2" transform="rotate(-90 313.4 78.2)">1</text>
<text x="283" y="89.6" transform="rotate(-90 283 89.6)">1</text>
<text x="341.4" y="84.5" transform="rotate(-90 341.4 84.5)">2</text>
<text x="62.2" y="93.7">TN</text>
<text x="62.8" y="98.8">S</text>
<text x="62.9" y="96.3">T</text>
<text x="95" y="99.8" transform="rotate(-90 95 99.8)">2</text>
<text x="102.2" y="96.3">2</text>
<text x="109.8" y="96.3">1</text>
<text x="95" y="107.4" transform="rotate(-90 95 107.4)">1</text>
<text x="283" y="116.3" transform="rotate(-90 283 116.3)">1</text>
<text x="307.1" y="116.3" transform="rotate(-90 307.1 116.3)">1</text>
<text x="332.5" y="116.3" transform="rotate(-90 332.5 116.3)">1</text>
<text x="283" y="123.9" transform="rotate(-90 283 123.9)">2</text>
<text x="307.1" y="123.9" transform="rotate(-90 307.1 123.9)">2</text>
<text x="332.5" y="123.9" transform="rotate(-90 332.5 123.9)">2</text>
<text x="316.9" y="131.8">A</text>
<text x="328.9" y="131.8">S1</text>
<text x="79.3" y="136.9">1</text>
<text x="316.8" y="136.9">B</text>
<text x="316.8" y="134.4">C</text>
<text x="328.9" y="136.9">S2</text>
<text x="79.3" y="139.4">2</text>
<text x="79.3" y="142">3</text>
<text x="97.1" y="140.7">4</text>
<text x="97.1" y="138.2">5</text>
<text x="103.9" y="142.9" transform="rotate(-90 103.9 142.9)">1</text>
<text x="117.9" y="141.7" transform="rotate(-90 117.9 141.7)">1</text>
<text x="70.9" y="149.3" transform="rotate(-90 70.9 149.3)">2</text>
<text x="70.9" y="144.2" transform="rotate(-90 70.9 144.2)">1</text>
<text x="117.9" y="146.8" transform="rotate(-90 117.9 146.8)">2</text>
<text x="177.5" y="144.2" transform="rotate(-90 177.5 144.2)">39</text>
<text x="182.6" y="144.2" transform="rotate(-90 182.6 144.2)">40</text>
<text x="187.7" y="144.2" transform="rotate(-90 187.7 144.2)">36</text>
<text x="103.9" y="150.6" transform="rotate(-90 103.9 150.6)">2</text>
<text x="160.6" y="156">30</text>
<text x="160.6" y="158.5">37</text>
<text x="161.2" y="163.6">1</text>
<text x="161.2" y="166.1">2</text>
<text x="202.5" y="166.1">21</text>
<text x="79.3" y="169.9">1</text>
<text x="79.3" y="172.5">2</text>
<text x="97.1" y="173.7">4</text>
<text x="97.1" y="171.2">5</text>
<text x="161.2" y="168.7">4</text>
<text x="161.2" y="171.2">5</text>
<text x="161.2" y="173.7">6</text>
<text x="202.5" y="168.7">22</text>
<text x="202.5" y="171.2">24</text>
<text x="202.5" y="173.7">25</text>
<text x="262.2" y="173.7">10</text>
<text x="271.7" y="173.7">9</text>
<text x="70.9" y="177.2" transform="rotate(-90 70.9 177.2)">1</text>
<text x="79.3" y="175">3</text>
<text x="105.2" y="176" transform="rotate(-90 105.2 176)">1</text>
<text x="114" y="176" transform="rotate(-90 114 176)">1</text>
<text x="161.2" y="176.3">7</text>
<text x="161.2" y="178.8">9</text>
<text x="202.5" y="176.3">26</text>
<text x="202.5" y="178.8">27</text>
<text x="262.8" y="178.8">6</text>
<text x="262.8" y="176.3">8</text>
<text x="271.7" y="178.8">5</text>
<text x="271.7" y="176.3">7</text>
<text x="70.9" y="182.3" transform="rotate(-90 70.9 182.3)">2</text>
<text x="105.2" y="183.6" transform="rotate(-90 105.2 183.6)">2</text>
<text x="114" y="181" transform="rotate(-90 114 181)">2</text>
<text x="160.6" y="181.4">10</text>
<text x="160.6" y="183.9">11</text>
<text x="202.5" y="181.4">29</text>
<text x="262.8" y="183.9">2</text>
<text x="262.8" y="181.4">4</text>
<text x="271.7" y="183.9">1</text>
<text x="271.7" y="181.4">3</text>
<text x="160.6" y="186.4">12</text>
<text x="160.6" y="189">14</text>
<text x="160.6" y="191.5">15</text>
<text x="202.5" y="191.5">31</text>
<text x="202.5" y="186.4">35</text>
<text x="160.6" y="194.1">16</text>
<text x="160.6" y="196.6">17</text>
<text x="202.5" y="194.1">32</text>
<text x="202.5" y="196.6">34</text>
<text x="160.6" y="199.1">19</text>
<text x="160.6" y="201.7">20</text>
<text x="202.5" y="201.7">33</text>
<text x="280.4" y="207.7" transform="rotate(-90 280.4 207.7)">1</text>
<text x="283" y="207.7" transform="rotate(-90 283 207.7)">2</text>
<text x="285.5" y="207.7" transform="rotate(-90 285.5 207.7)">3</text>
<text x="182.6" y="213.4" transform="rotate(-90 182.6 213.4)">3</text>
<text x="261.4" y="214.1" transform="rotate(-90 261.4 214.1)">1</text>
<text x="290.6" y="214.1" transform="rotate(-90 290.6 214.1)">1</text>
<text x="306" y="210.6">1</text>
<text x="314.9" y="210.6">2</text>
<text x="324.9" y="214.1" transform="rotate(-90 324.9 214.1)">1</text>
<text x="261.4" y="221.7" transform="rotate(-90 261.4 221.7)">2</text>
<text x="290.6" y="221.7" transform="rotate(-90 290.6 221.7)">2</text>
<text x="324.9" y="221.7" transform="rotate(-90 324.9 221.7)">2</text>
</g>
<g font-size="1.3" fill="#0f0f0f">
<text x="190.5" y="26.3">3V3_D</text>
<text x="354.3" y="28.9">3V3_RP</text>
<text x="98.4" y="32.7">3V3_A</text>
<text x="354.3" y="42.8">MIDI_IN</text>
<text x="217.2" y="54.3">I2S_LRCK</text>
<text x="217.2" y="56.8">I2S_DIN</text>
<text x="217.2" y="59.3">I2S_BCK</text>
<text x="140.3" y="64.4">3V3_A</text>
<text x="280.7" y="65.7">5V</text>
<text x="260.8" y="77.1">LCD_SCK</text>
<text x="260.9" y="82.2">LCD_SDA</text>
<text x="307.3" y="107.6">3V3_RP</text>
<text x="175.3" y="131.7">5V</text>
<text x="188" y="131.7">3V3_RP</text>
<text x="271.1" y="131.7">ROT_CLK</text>
<text x="336.5" y="131.7">ROT_SW</text>
<text x="64.8" y="136.8">5V</text>
<text x="272.4" y="136.8">ROT_DT</text>
<text x="120.6" y="138.1">3V3_D</text>
<text x="208.3" y="166">LCD_SDA</text>
<text x="64.8" y="169.8">5V</text>
<text x="120.6" y="171.1">3V3_A</text>
<text x="208.3" y="171.1">I2S_DIN</text>
<text x="208.3" y="168.6">LCD_SCK</text>
<text x="208.3" y="173.6">I2S_BCK</text>
<text x="280.7" y="169.8">12V</text>
<text x="149.2" y="176.2">MIDI_IN</text>
<text x="208.3" y="176.2">I2S_LRCK</text>
<text x="280.7" y="178.7">GND</text>
<text x="147.9" y="191.4">ROT_CLK</text>
<text x="149.2" y="188.9">ROT_DT</text>
<text x="148.8" y="194">ROT_SW</text>
<text x="252.8" y="210.5">12V</text>
<text x="332.7" y="210.5">5V</text>
</g>
<g font-size="1">
<text x="301" y="254.8">DATE:</text>
<text x="336" y="254.8">DESCRIPTION:</text>
<text x="301" y="261.8">AUTHOR</text>
<text x="308" y="261.8">NAME:</text>
<text x="301" y="268.8">SUPERVISOR</text>
<text x="311.6" y="268.8">NAME:</text>
<text x="336" y="268.8">COMPANY:</text>
<text x="301" y="275.8">DRAW</text>
<text x="306.2" y="275.8">NUMBER:</text>
<text x="336" y="275.8">VERSION:</text>
<text x="370" y="275.8">FORMAT:</text>
<text x="383" y="275.8">SHEET:</text>
<text x="301" y="283.8">COPYRIGHT</text>
</g>
</svg>
